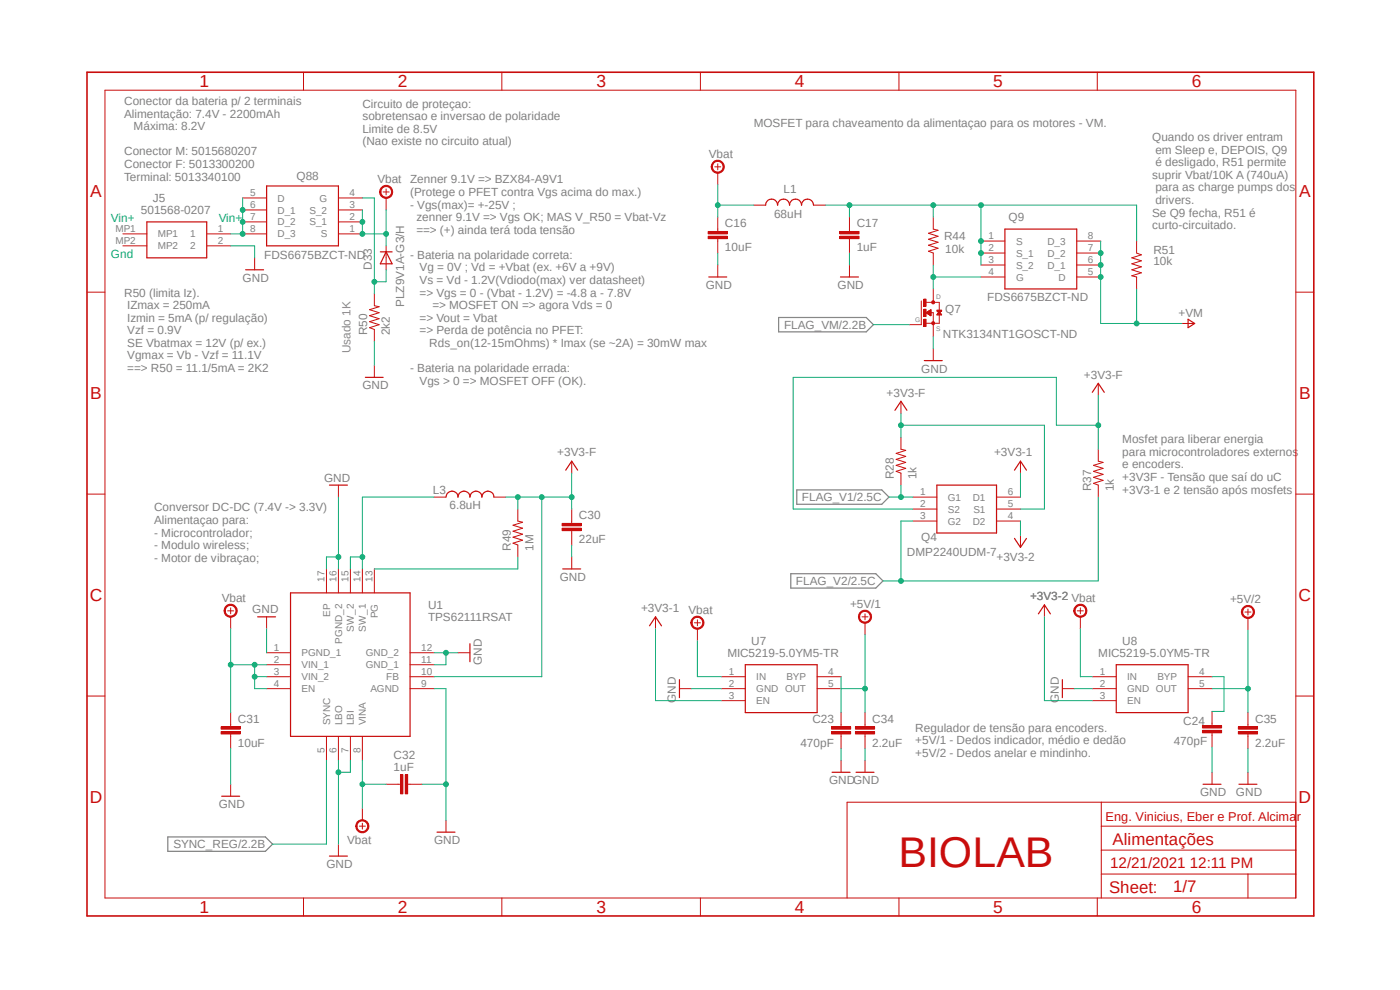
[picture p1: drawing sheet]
<svg xmlns="http://www.w3.org/2000/svg" width="297mm" height="210mm" viewBox="0 0 297 210" stroke-linecap="round" stroke-linejoin="round" font-family="sans-serif">
<path d="M17.9 15l261.2 179.9M279.1 15l-261.2 179.9" fill="none" stroke="#fff" stroke-width=".21"/>
<path d="M165.2 67.4h18.6l1.5 1.5-1.5 1.5h-18.6zM169 103.9h18.1l1.5 1.6-1.5 1.5h-18.1zM167.8 121.7h18l1.5 1.5-1.5 1.6h-18zM35.6 177.5h20.7l1.5 1.6-1.5 1.5h-20.7z" fill="none" stroke="#808080" stroke-width=".25"/>
<g fill="none" stroke="#c90d0c" stroke-width=".21">
<path d="M22.3 19.1h252.6v171.4h-252.6zM64.4 15.3v3.8M106.5 15.3v3.8M148.6 15.3v3.8M190.7 15.3v3.8M232.8 15.3v3.8M51.5 49.6h5.1M51.5 47.1h5.1M51.5 44.5h5.1M51.5 42h5.1M54 54.7v2.5M71.8 49.6h5.1"/>
<path d="M71.8 47.1h5.1M71.8 44.5h5.1M71.8 42h5.1M81.9 52.2v5M18.5 62h3.8M79.4 62.3v2.6l1 .2-2 .6 2 .6-2 .7 2 .6-2 .6 2 .7-2 .6 1 .4v2.5M79.4 77.5v2.6M274.9 62h3.8M18.5 104.8h3.8M121.3 110.5v.5M121.3 112.6v.5M274.9 104.8h3.8"/>
<path d="M18.5 147.7h3.8M274.9 147.7h3.8M233.6 170.2v20.3M233.6 175.3h41.3M274.9 170.2h-95.2v20.3M64.4 190.5v3.8M106.5 190.5v3.8M148.6 190.5v3.8M190.7 190.5v3.8M232.8 190.5v3.8M233.6 185.4h41.3M233.6 180.3h41.3"/>
<path d="M264.8 185.4v5.1"/>
</g>
<path d="M18.5 15.3h260.2v179h-260.2z" fill="none" stroke="#c90d0c" stroke-width=".34"/>
<path d="M56.6 39.5h15.2v12.7h-15.2zM52.1 57.2h3.8M80.7 53.4h2.5M81.9 53.4l1.3 2.6h-2.5zM77.5 80.1h3.8" fill="none" stroke="#c90d0c" stroke-width=".25"/>
<path d="M119.3 112.1h4v.5h-4z" fill-rule="evenodd" fill="#c90d0c"/>
<path d="M119.3 112.1h4v.5h-4z" fill="none" stroke="#c90d0c" stroke-width=".21"/>
<path d="M119.3 111h4v.5h-4z" fill-rule="evenodd" fill="#c90d0c"/>
<path d="M92.1 105.5h2.5M104.8 105.5h2.5M119.3 111h4v.5h-4zM121.3 108v2.5M121.3 113.1v2.5M48.9 153.7v.5M48.9 155.7v.5" fill="none" stroke="#c90d0c" stroke-width=".21"/>
<path d="M94.6 105.5a1.27 1.27 0 0 1 1.3-1.3 1.27 1.27 0 0 1 1.3 1.3 1.27 1.27 0 0 1 1.2-1.3 1.27 1.27 0 0 1 1.3 1.3 1.27 1.27 0 0 1 1.3-1.3 1.27 1.27 0 0 1 1.2 1.3 1.27 1.27 0 0 1 1.3-1.3 1.27 1.27 0 0 1 1.3 1.3" fill="none" stroke="#c90d0c" stroke-width=".25"/>
<path d="M46.9 155.2h4.1v.5h-4.1z" fill-rule="evenodd" fill="#c90d0c"/>
<path d="M46.9 155.2h4.1v.5h-4.1z" fill="none" stroke="#c90d0c" stroke-width=".21"/>
<path d="M46.9 154.2h4.1v.5h-4.1z" fill-rule="evenodd" fill="#c90d0c"/>
<path d="M109.9 108v2.5l1 .3-2.1 .6 2.1 .7-2.1 .6 2.1 .6-2.1 .7 2.1 .6-2.1 .6 1.1 .4v2.6M121.3 118.2v2.5M46.9 154.2h4.1v.5h-4.1zM48.9 151.2v2.5M48.9 156.2v2.5M48.9 166.4v2.5M84.5 166.4h.5M86.5 166.4h.5M94.6 174v2.5" fill="none" stroke="#c90d0c" stroke-width=".21"/>
<path d="M119.4 120.7h3.8M47 168.9h3.8M92.7 176.5h3.8" fill="none" stroke="#c90d0c" stroke-width=".25"/>
<path d="M86 164.3h.5v4.1h-.5z" fill-rule="evenodd" fill="#c90d0c"/>
<path d="M86 164.3h.5v4.1h-.5z" fill="none" stroke="#c90d0c" stroke-width=".21"/>
<path d="M85 164.3h.5v4.1h-.5z" fill-rule="evenodd" fill="#c90d0c"/>
<path d="M152.3 48.6v.5M152.3 50.6v.5M159.9 43.5h2.5M172.6 43.5h2.5M144.1 146.1h2.6M225.4 146.1h2.5M81.9 166.4h2.6M85 164.3h.5v4.1h-.5zM87 166.4h2.5" fill="none" stroke="#c90d0c" stroke-width=".21"/>
<path d="M162.4 43.5a1.27 1.27 0 0 1 1.3-1.3 1.27 1.27 0 0 1 1.3 1.3 1.27 1.27 0 0 1 1.2-1.3 1.27 1.27 0 0 1 1.3 1.3 1.27 1.27 0 0 1 1.3-1.3 1.27 1.27 0 0 1 1.3 1.3 1.27 1.27 0 0 1 1.2-1.3 1.27 1.27 0 0 1 1.3 1.3M144.1 144.2v3.8M225.4 144.2v3.8" fill="none" stroke="#c90d0c" stroke-width=".25"/>
<path d="M150.2 50.1h4.1v.5h-4.1z" fill-rule="evenodd" fill="#c90d0c"/>
<path d="M150.2 50.1h4.1v.5h-4.1z" fill="none" stroke="#c90d0c" stroke-width=".21"/>
<path d="M150.2 49.1h4.1v.5h-4.1z" fill-rule="evenodd" fill="#c90d0c"/>
<path d="M150.2 49.1h4.1v.5h-4.1zM152.3 46.1v2.5M152.3 51.1v2.6M180.2 48.6v.5M180.2 50.6v.5" fill="none" stroke="#c90d0c" stroke-width=".21"/>
<path d="M178.2 50.1h4v.5h-4z" fill-rule="evenodd" fill="#c90d0c"/>
<path d="M178.2 50.1h4v.5h-4z" fill="none" stroke="#c90d0c" stroke-width=".21"/>
<path d="M178.2 49.1h4v.5h-4z" fill-rule="evenodd" fill="#c90d0c"/>
<path d="M178.2 49.1h4v.5h-4zM180.2 46.1v2.5M180.2 51.1v2.6M198 46.1v2.5l1 .3-2 .6 2 .6-2 .7 2 .6-2 .6 2 .7-2 .6 1 .4v2.5M195.5 63.8v5.1M196.4 64.1h2.9v4.5h-2.9M197.5 66.3h.5v2.6M198 63.8v.3" fill="none" stroke="#c90d0c" stroke-width=".21"/>
<path d="M197.7 68.3h.5v.5l-.2 .1-.3-.1z" fill-rule="evenodd" fill="#c90d0c"/>
<path d="M197.7 68.3h.5v.5l-.2 .1-.3-.1z" fill="none" stroke="#c90d0c" stroke-width=".21"/>
<circle cx="198" cy="64.1" r=".34" fill="#c90d0c"/>
<circle cx="198" cy="64.1" r=".34" fill="none" stroke="#c90d0c" stroke-width=".21"/>
<path d="M196 63.5h.5v1.5h-.5z" fill-rule="evenodd" fill="#c90d0c"/>
<path d="M196 63.5h.5v1.5h-.5z" fill="none" stroke="#c90d0c" stroke-width=".21"/>
<path d="M196 65.6h.5v1.5h-.5z" fill-rule="evenodd" fill="#c90d0c"/>
<path d="M196 65.6h.5v1.5h-.5z" fill="none" stroke="#c90d0c" stroke-width=".21"/>
<path d="M196 67.7h.5v1.6h-.5z" fill-rule="evenodd" fill="#c90d0c"/>
<path d="M196 67.7h.5v1.6h-.5z" fill="none" stroke="#c90d0c" stroke-width=".21"/>
<path d="M198.8 65.8h1v.2h-1z" fill-rule="evenodd" fill="#c90d0c"/>
<g fill="none" stroke="#c90d0c" stroke-width=".21">
<path d="M152.3 56.2v2.6M180.2 56.2v2.6M241.1 51.1v2.6l1 .4-2 .6 2 .6-2 .7 2 .6-2 .6 2 .7-2 .6 1 .3v2.5M192.9 68.9h2.6M196.5 66.3l1-.6v1.3M196.5 66.3l1 .7M196.5 66.3h1M196.5 66.4h1M196.6 66.3h.9M196.6 66.5h.9M196.7 66.5h.8M196.7 66.2h.8"/>
<path d="M196.8 66.5h.7M196.8 66.6h.7M196.8 66.1h.7M196.9 66h.6M197 66.7h.5M197 66h.5M197.1 66.8h.4M197.2 66.8h.3M197.2 65.9h.3M197.3 65.8h.2M197.3 66.9h.2M197.4 65.8h.1"/>
<path d="M197.4 67h.1M198 61.3v2.5M198 68.9v2.5M198 74v2.5M198.8 65.8h1v.2h-1zM198.8 66.8h.9M198.8 66.6h.8M198.9 66.5h.7M199 66.5h.5M199 66.4h.5M199.1 66.3h.3M199.1 66.2h.2"/>
<path d="M199.2 66.1h.1M199.3 66l.5 .8h-1zM183.5 153.7v.5M183.5 155.7v.5"/>
</g>
<path d="M150.4 58.8h3.8M178.3 58.8h3.8M196.1 76.5h3.8" fill="none" stroke="#c90d0c" stroke-width=".25"/>
<path d="M181.5 155.2h4v.5h-4z" fill-rule="evenodd" fill="#c90d0c"/>
<path d="M181.5 155.2h4v.5h-4z" fill="none" stroke="#c90d0c" stroke-width=".21"/>
<path d="M181.5 154.2h4v.5h-4z" fill-rule="evenodd" fill="#c90d0c"/>
<path d="M181.5 154.2h4v.5h-4zM183.5 151.2v2.5M183.5 156.2v2.5M264.8 153.7v.5M264.8 155.7v.5" fill="none" stroke="#c90d0c" stroke-width=".21"/>
<path d="M262.7 155.2h4.1v.5h-4.1z" fill-rule="evenodd" fill="#c90d0c"/>
<path d="M262.7 155.2h4.1v.5h-4.1z" fill="none" stroke="#c90d0c" stroke-width=".21"/>
<path d="M262.7 154.2h4.1v.5h-4.1z" fill-rule="evenodd" fill="#c90d0c"/>
<path d="M81.3 40.7h1.2M81.9 40.1v1.3M262.7 154.2h4.1v.5h-4.1zM264.8 151.2v2.5M264.8 156.2v2.5M183.5 161.3v2.5M264.8 163.8v2.6" fill="none" stroke="#c90d0c" stroke-width=".21"/>
<path d="M181.6 163.8h3.8M262.8 166.4h3.9" fill="none" stroke="#c90d0c" stroke-width=".25"/>
<path d="M80.9 39.8a1.38 1.38 0 0 1 2.2 .1 1.38 1.38 0 0 1-.7 2.1 1.38 1.38 0 0 1-1.8-1.3h.2a1.15 1.15 0 0 1 1.7-.9 1.15 1.15 0 0 1 .2 1.9 1.15 1.15 0 0 1-1.8-.6l-.1-.4h-.2v-.4z" fill-rule="evenodd" fill="#c90d0c"/>
<path d="M80.9 39.8a1.38 1.38 0 0 1 2.2 .1 1.38 1.38 0 0 1-.7 2.1 1.38 1.38 0 0 1-1.8-1.3h.2a1.15 1.15 0 0 1 1.7-.9 1.15 1.15 0 0 1 .2 1.9 1.15 1.15 0 0 1-1.8-.6l-.1-.4h-.2v-.4zM81.9 42v2.5M48.3 129.6h1.3M48.9 128.9v1.3" fill="none" stroke="#c90d0c" stroke-width=".21"/>
<path d="M47.8 128.7a1.4 1.4 0 0 1 2.3 .1 1.4 1.4 0 0 1-.7 2.1 1.4 1.4 0 0 1-1.9-1.3h.3a1.15 1.15 0 0 1 1.7-1 1.15 1.15 0 0 1 .2 1.9 1.15 1.15 0 0 1-1.9-.5v-.4h-.3z" fill-rule="evenodd" fill="#c90d0c"/>
<path d="M151.6 35.4h1.3M152.3 34.8v1.2M121.3 97.8v2.6M47.8 128.7a1.4 1.4 0 0 1 2.3 .1 1.4 1.4 0 0 1-.7 2.1 1.4 1.4 0 0 1-1.9-1.3h.3a1.15 1.15 0 0 1 1.7-1 1.15 1.15 0 0 1 .2 1.9 1.15 1.15 0 0 1-1.9-.5v-.4h-.3zM48.9 130.9v2.5" fill="none" stroke="#c90d0c" stroke-width=".21"/>
<path d="M120 99.7l1.3-1.9 1.3 1.9" fill="none" stroke="#c90d0c" stroke-width=".25"/>
<path d="M151.2 34.5a1.39 1.39 0 0 1 2.2 .2 1.39 1.39 0 0 1-.8 2.1 1.39 1.39 0 0 1-1.7-1.4h.2a1.13 1.13 0 0 1 1.6-1.1 1.13 1.13 0 0 1 .4 1.8 1.13 1.13 0 0 1-1.9-.3l-.1-.4h-.2z" fill-rule="evenodd" fill="#c90d0c"/>
<path d="M151.2 34.5a1.39 1.39 0 0 1 2.2 .2 1.39 1.39 0 0 1-.8 2.1 1.39 1.39 0 0 1-1.7-1.4h.2a1.13 1.13 0 0 1 1.6-1.1 1.13 1.13 0 0 1 .4 1.8 1.13 1.13 0 0 1-1.9-.3l-.1-.4h-.2zM152.3 36.7v2.5M147.3 132.1h1.3M148 131.5v1.3" fill="none" stroke="#c90d0c" stroke-width=".21"/>
<path d="M146.9 131.2a1.39 1.39 0 0 1 2.2 .2 1.39 1.39 0 0 1-.8 2.1 1.39 1.39 0 0 1-1.7-1.4h.2a1.13 1.13 0 0 1 1.5-1.1 1.13 1.13 0 0 1 .5 1.9 1.13 1.13 0 0 1-1.9-.4l-.1-.4h-.2z" fill-rule="evenodd" fill="#c90d0c"/>
<path d="M146.9 131.2a1.39 1.39 0 0 1 2.2 .2 1.39 1.39 0 0 1-.8 2.1 1.39 1.39 0 0 1-1.7-1.4h.2a1.13 1.13 0 0 1 1.5-1.1 1.13 1.13 0 0 1 .5 1.9 1.13 1.13 0 0 1-1.9-.4l-.1-.4h-.2zM148 133.4v2.5M228.6 129.6h1.2M229.2 128.9v1.3" fill="none" stroke="#c90d0c" stroke-width=".21"/>
<path d="M228.1 128.7a1.39 1.39 0 0 1 2.3 .2 1.39 1.39 0 0 1-.8 2 1.39 1.39 0 0 1-1.8-1.3h.2a1.15 1.15 0 0 1 1.6-1.1 1.15 1.15 0 0 1 .4 1.8 1.15 1.15 0 0 1-1.9-.3l-.1-.4h-.2z" fill-rule="evenodd" fill="#c90d0c"/>
<path d="M228.1 128.7a1.39 1.39 0 0 1 2.3 .2 1.39 1.39 0 0 1-.8 2 1.39 1.39 0 0 1-1.8-1.3h.2a1.15 1.15 0 0 1 1.6-1.1 1.15 1.15 0 0 1 .4 1.8 1.15 1.15 0 0 1-1.9-.3l-.1-.4h-.2zM229.2 130.9v2.5M178.4 153.7v.5M178.4 155.7v.5" fill="none" stroke="#c90d0c" stroke-width=".21"/>
<path d="M176.4 155.2h4.1v.5h-4.1z" fill-rule="evenodd" fill="#c90d0c"/>
<path d="M176.4 155.2h4.1v.5h-4.1z" fill="none" stroke="#c90d0c" stroke-width=".21"/>
<path d="M176.4 154.2h4.1v.5h-4.1z" fill-rule="evenodd" fill="#c90d0c"/>
<path d="M176.4 154.2h4.1v.5h-4.1zM178.4 151.2v2.5M178.4 156.2v2.5M257.1 153.4v.5M257.1 155.4v.6" fill="none" stroke="#c90d0c" stroke-width=".21"/>
<path d="M255.1 154.9h4.1v.5h-4.1z" fill-rule="evenodd" fill="#c90d0c"/>
<path d="M255.1 154.9h4.1v.5h-4.1z" fill="none" stroke="#c90d0c" stroke-width=".21"/>
<path d="M255.1 153.9h4.1v.5h-4.1z" fill-rule="evenodd" fill="#c90d0c"/>
<path d="M191.1 92.8v2.5l1.1 .2-2.1 .7 2.1 .6-2.1 .7 2.1 .6-2.1 .6 2.1 .7-2.1 .6 1 .4v2.5M191.1 85.1v2.6M233 95.3v2.5l1 .3-2 .6 2 .7-2 .6 2 .6-2 .7 2 .6-2 .6 1 .4v2.6M233 81.3v2.6M182.9 130.9h1.2M183.5 130.2v1.3M255.1 153.9h4.1v.5h-4.1zM257.1 150.9v2.5M257.1 156v2.5M178.4 161.3v2.5M257.1 163.8v2.6" fill="none" stroke="#c90d0c" stroke-width=".21"/>
<path d="M189.9 87l1.2-1.9 1.3 1.9M231.7 83.2l1.3-1.9 1.3 1.9M176.5 163.8h3.8M255.2 166.4h3.8" fill="none" stroke="#c90d0c" stroke-width=".25"/>
<path d="M182.4 130a1.4 1.4 0 0 1 2.3 0 1.4 1.4 0 0 1-.7 2.2 1.4 1.4 0 0 1-1.9-1.3h.3a1.15 1.15 0 0 1 1.6-1 1.15 1.15 0 0 1 .2 1.9 1.15 1.15 0 0 1-1.8-.6v-.3h-.3z" fill-rule="evenodd" fill="#c90d0c"/>
<path d="M182.4 130a1.4 1.4 0 0 1 2.3 0 1.4 1.4 0 0 1-.7 2.2 1.4 1.4 0 0 1-1.9-1.3h.3a1.15 1.15 0 0 1 1.6-1 1.15 1.15 0 0 1 .2 1.9 1.15 1.15 0 0 1-1.8-.6v-.3h-.3zM183.5 132.1v2.6M264.1 129.8h1.3M264.8 129.2v1.3" fill="none" stroke="#c90d0c" stroke-width=".21"/>
<path d="M263.7 128.9a1.39 1.39 0 0 1 2.2 .2 1.39 1.39 0 0 1-.8 2.1 1.39 1.39 0 0 1-1.7-1.4h.2a1.13 1.13 0 0 1 1.5-1.1 1.13 1.13 0 0 1 .4 1.9 1.13 1.13 0 0 1-1.8-.4l-.1-.4h-.2z" fill-rule="evenodd" fill="#c90d0c"/>
<g fill="none" stroke="#c90d0c" stroke-width=".21">
<path d="M26.1 49.6h5.1M26.1 52.2h5.1M43.9 49.6h5M43.9 52.2h5M208.1 51.1h5.1M208.1 53.7h5.1M208.1 56.2h5.1M208.1 58.8h5.1M228.4 51.1h5.1M228.4 53.7h5.1M228.4 56.2h5.1M228.4 58.8h5.1"/>
<path d="M250.8 68.6h2.5M216.5 97.8v2.6M193.7 105.5h5.1M193.7 108h5.1M193.7 110.5h5.1M211.4 105.5h5.1M211.4 108h5.1M211.4 110.5h5.1M216.5 113.6v2.5M56.6 138.5h5M69.3 120.7v5.1M71.8 120.7v5.1"/>
<path d="M74.3 120.7v5.1M76.9 120.7v5.1M79.4 120.7v5.1M87 138.5h5.1M139.1 130.9v2.5M221.6 128.3v2.6M263.7 128.9a1.39 1.39 0 0 1 2.2 .2 1.39 1.39 0 0 1-.8 2.1 1.39 1.39 0 0 1-1.7-1.4h.2a1.13 1.13 0 0 1 1.5-1.1 1.13 1.13 0 0 1 .4 1.9 1.13 1.13 0 0 1-1.8-.4l-.1-.4h-.2zM264.8 131.1v2.5M56.6 143.6h5M56.6 146.1h5M56.6 141h5M69.3 156.2v5.1"/>
<path d="M71.8 156.2v5.1M74.3 156.2v5.1M76.9 156.2v5.1M87 143.6h5.1M87 146.1h5.1M87 141h5.1M153 143.6h5.1M153 146.1h5.1M153 148.6h5.1M173.4 143.6h5M173.4 146.1h5M71.8 179.1v2.5"/>
<path d="M76.2 175.3h1.3M76.9 174.6v1.3"/>
</g>
<path d="M31.2 47.1h12.7v7.6h-12.7zM213.2 48.6h15.2v12.7h-15.2zM252.1 67.7l1.3 .9-1.3 .9zM215.2 99.7l1.3-1.9 1.3 1.9M198.8 102.9h12.6v10.2h-12.6zM215.2 114.2l1.3 1.9 1.3-1.9M61.6 125.8h25.4v30.4h-25.4zM137.8 132.8l1.3-1.9 1.2 1.9M220.3 130.2l1.3-1.9 1.2 1.9M158.1 141h15.3v10.2h-15.3zM69.9 181.6h3.8" fill="none" stroke="#c90d0c" stroke-width=".25"/>
<path d="M75.8 174.4a1.41 1.41 0 0 1 2.2 0 1.41 1.41 0 0 1-.7 2.2 1.41 1.41 0 0 1-1.8-1.3h.2a1.15 1.15 0 0 1 1.7-1 1.15 1.15 0 0 1 .2 1.9 1.15 1.15 0 0 1-1.8-.6l-.1-.3h-.2z" fill-rule="evenodd" fill="#c90d0c"/>
<path d="M71.8 102.9v2.6M56.6 130.9v2.5M97.2 138.5h2.5M231.7 143.6h5.1M231.7 146.1h5.1M231.7 148.6h5.1M252.1 143.6h5M252.1 146.1h5M75.8 174.4a1.41 1.41 0 0 1 2.2 0 1.41 1.41 0 0 1-.7 2.2 1.41 1.41 0 0 1-1.8-1.3h.2a1.15 1.15 0 0 1 1.7-1 1.15 1.15 0 0 1 .2 1.9 1.15 1.15 0 0 1-1.8-.6l-.1-.3h-.2zM76.9 171.4v2.6" fill="none" stroke="#c90d0c" stroke-width=".21"/>
<path d="M69.9 102.9h3.8M54.7 130.9h3.8M99.7 136.6v3.8M236.8 141h15.3v10.2h-15.3z" fill="none" stroke="#c90d0c" stroke-width=".25"/>
<path d="M48.9 52.2h5.1v2.5M79.4 72.4v5.1M121.3 115.6v2.6M48.9 158.7v7.7M92.1 146.1h2.5v27.9M89.5 166.4h5.1" fill="none" stroke="#0dab76" stroke-width=".21"/>
<circle cx="94.6" cy="166.4" r=".51" fill="#0dab76"/>
<g fill="none" stroke="#0dab76" stroke-width=".21">
<path d="M152.3 53.7v2.5M180.2 53.7v2.5M198 71.4v2.6M146.7 146.1h6.3M178.4 158.7v2.6M183.5 158.7v2.6M227.9 146.1h3.8M257.1 158.5v5.3M264.8 158.7v5.1M71.8 161.3v17.8M74.3 161.3v2.5h-2.5"/>
<circle cx="94.6" cy="166.4" r=".51"/>
</g>
<circle cx="71.8" cy="163.8" r=".51" fill="#0dab76"/>
<g fill="none" stroke="#0dab76" stroke-width=".21">
<path d="M56.6 133.4v5.1M92.1 138.5h5.1M94.6 138.5v2.5h-2.5"/>
<circle cx="71.8" cy="163.8" r=".51"/>
</g>
<circle cx="94.6" cy="138.5" r=".51" fill="#0dab76"/>
<g fill="none" stroke="#0dab76" stroke-width=".21">
<path d="M71.8 105.5v15.2M71.8 118.2h-2.5v2.5"/>
<circle cx="94.6" cy="138.5" r=".51"/>
</g>
<circle cx="71.8" cy="118.2" r=".51" fill="#0dab76"/>
<g fill="none" stroke="#0dab76" stroke-width=".21">
<path d="M76.9 42h2.5v20.3M79.4 59.8h2.5"/>
<circle cx="71.8" cy="118.2" r=".51"/>
</g>
<circle cx="79.4" cy="59.8" r=".51" fill="#0dab76"/>
<g fill="none" stroke="#0dab76" stroke-width=".21">
<path d="M81.9 57.2v2.6M175.1 43.5h22.9v2.6M180.2 43.5v2.6"/>
<circle cx="79.4" cy="59.8" r=".51"/>
</g>
<circle cx="180.2" cy="43.5" r=".51" fill="#0dab76"/>
<g fill="none" stroke="#0dab76" stroke-width=".21">
<path d="M198 43.5h10.1v7.6"/>
<circle cx="180.2" cy="43.5" r=".51"/>
</g>
<circle cx="198" cy="43.5" r=".51" fill="#0dab76"/>
<g fill="none" stroke="#0dab76" stroke-width=".21">
<path d="M208.1 43.5h33"/>
<circle cx="198" cy="43.5" r=".51"/>
</g>
<circle cx="208.1" cy="43.5" r=".51" fill="#0dab76"/>
<g fill="none" stroke="#0dab76" stroke-width=".21">
<path d="M208.1 51.1v2.6M241.1 43.5v7.6"/>
<circle cx="208.1" cy="43.5" r=".51"/>
</g>
<circle cx="208.1" cy="51.1" r=".51" fill="#0dab76"/>
<g fill="none" stroke="#0dab76" stroke-width=".21">
<path d="M208.1 53.7v2.5"/>
<circle cx="208.1" cy="51.1" r=".51"/>
</g>
<circle cx="208.1" cy="53.7" r=".51" fill="#0dab76"/>
<g fill="none" stroke="#0dab76" stroke-width=".21">
<path d="M198 56.2v5.1M198 58.8h10.1"/>
<circle cx="208.1" cy="53.7" r=".51"/>
</g>
<circle cx="198" cy="58.8" r=".51" fill="#0dab76"/>
<g fill="none" stroke="#0dab76" stroke-width=".21">
<path d="M188.6 105.5h5.1M191.1 102.9v2.6"/>
<circle cx="198" cy="58.8" r=".51"/>
</g>
<circle cx="191.1" cy="105.5" r=".51" fill="#0dab76"/>
<g fill="none" stroke="#0dab76" stroke-width=".21">
<path d="M193.7 110.5h-2.6v12.7M233 105.5v17.7h-45.7"/>
<circle cx="191.1" cy="105.5" r=".51"/>
</g>
<circle cx="191.1" cy="123.2" r=".51" fill="#0dab76"/>
<g fill="none" stroke="#0dab76" stroke-width=".21">
<path d="M76.9 49.6h5M81.9 44.5v7.7"/>
<circle cx="191.1" cy="123.2" r=".51"/>
</g>
<circle cx="81.9" cy="49.6" r=".51" fill="#0dab76"/>
<g fill="none" stroke="#0dab76" stroke-width=".21">
<path d="M76.9 44.5v5.1"/>
<circle cx="81.9" cy="49.6" r=".51"/>
</g>
<circle cx="76.9" cy="47.1" r=".51" fill="#0dab76"/>
<circle cx="76.9" cy="47.1" r=".51" fill="none" stroke="#0dab76" stroke-width=".21"/>
<circle cx="76.9" cy="49.6" r=".51" fill="#0dab76"/>
<g fill="none" stroke="#0dab76" stroke-width=".21">
<path d="M48.9 133.4v17.8M54 141h2.6"/>
<circle cx="76.9" cy="49.6" r=".51"/>
</g>
<circle cx="48.9" cy="141" r=".51" fill="#0dab76"/>
<g fill="none" stroke="#0dab76" stroke-width=".21">
<path d="M48.9 141h5.1v2.6h2.6"/>
<circle cx="48.9" cy="141" r=".51"/>
</g>
<circle cx="54" cy="141" r=".51" fill="#0dab76"/>
<g fill="none" stroke="#0dab76" stroke-width=".21">
<path d="M54 143.6v2.5h2.6"/>
<circle cx="54" cy="141" r=".51"/>
</g>
<circle cx="54" cy="143.6" r=".51" fill="#0dab76"/>
<g fill="none" stroke="#0dab76" stroke-width=".21">
<path d="M152.3 39.2v6.9M152.3 43.5h7.6"/>
<circle cx="54" cy="143.6" r=".51"/>
</g>
<circle cx="152.3" cy="43.5" r=".51" fill="#0dab76"/>
<g fill="none" stroke="#0dab76" stroke-width=".21">
<path d="M148 135.9v7.7h5M229.2 133.4v10.2h2.5M76.9 166.4h5M76.9 161.3v10.1"/>
<circle cx="152.3" cy="43.5" r=".51"/>
</g>
<circle cx="76.9" cy="166.4" r=".51" fill="#0dab76"/>
<g fill="none" stroke="#0dab76" stroke-width=".21">
<path d="M107.3 105.5h14v2.5M109.9 105.5v2.5"/>
<circle cx="76.9" cy="166.4" r=".51"/>
</g>
<circle cx="109.9" cy="105.5" r=".51" fill="#0dab76"/>
<g fill="none" stroke="#0dab76" stroke-width=".21">
<path d="M121.3 100.4v5.1"/>
<circle cx="109.9" cy="105.5" r=".51"/>
</g>
<circle cx="121.3" cy="105.5" r=".51" fill="#0dab76"/>
<g fill="none" stroke="#0dab76" stroke-width=".21">
<path d="M114.9 105.5v38.1h-22.8"/>
<circle cx="121.3" cy="105.5" r=".51"/>
</g>
<circle cx="114.9" cy="105.5" r=".51" fill="#0dab76"/>
<g fill="none" stroke="#0dab76" stroke-width=".21">
<path d="M191.1 90.2h30.5v17.8h-5.1M191.1 87.7v5.1"/>
<circle cx="114.9" cy="105.5" r=".51"/>
</g>
<circle cx="191.1" cy="90.2" r=".51" fill="#0dab76"/>
<g fill="none" stroke="#0dab76" stroke-width=".21">
<path d="M233 90.2h-8.9v-10.1h-55.8v27.9h25.4M233 83.9v11.4"/>
<circle cx="191.1" cy="90.2" r=".51"/>
</g>
<circle cx="233" cy="90.2" r=".51" fill="#0dab76"/>
<g fill="none" stroke="#0dab76" stroke-width=".21">
<path d="M139.1 133.4v15.2h13.9M183.5 134.7v16.5M178.4 143.6v7.6M178.4 146.1h5.1"/>
<circle cx="233" cy="90.2" r=".51"/>
</g>
<circle cx="183.5" cy="146.1" r=".51" fill="#0dab76"/>
<g fill="none" stroke="#0dab76" stroke-width=".21">
<path d="M264.8 133.6v17.6M257.1 146.1h7.7"/>
<circle cx="183.5" cy="146.1" r=".51"/>
</g>
<circle cx="264.7" cy="146.1" r=".51" fill="#0dab76"/>
<g fill="none" stroke="#0dab76" stroke-width=".21">
<path d="M233.5 58.8v9.8h17.3M241.1 61.3v7.3"/>
<circle cx="264.7" cy="146.1" r=".51"/>
</g>
<circle cx="241.1" cy="68.6" r=".51" fill="#0dab76"/>
<g fill="none" stroke="#0dab76" stroke-width=".21">
<path d="M233.5 51.1v5.1"/>
<circle cx="241.1" cy="68.6" r=".51"/>
</g>
<circle cx="233.5" cy="53.7" r=".51" fill="#0dab76"/>
<g fill="none" stroke="#0dab76" stroke-width=".21">
<path d="M233.5 56.2v2.6"/>
<circle cx="233.5" cy="53.7" r=".51"/>
</g>
<circle cx="233.5" cy="56.2" r=".51" fill="#0dab76"/>
<circle cx="233.5" cy="56.2" r=".51" fill="none" stroke="#0dab76" stroke-width=".21"/>
<circle cx="233.5" cy="58.8" r=".51" fill="#0dab76"/>
<g fill="none" stroke="#0dab76" stroke-width=".21">
<path d="M51.5 42v2.5M216.5 100.4v5.1M216.5 110.5v3.1M221.6 130.9v17.7h10.1"/>
<circle cx="233.5" cy="58.8" r=".51"/>
</g>
<circle cx="51.5" cy="49.6" r=".51" fill="#0dab76"/>
<g fill="none" stroke="#0dab76" stroke-width=".21">
<path d="M51.5 44.5v5.1"/>
<circle cx="51.5" cy="49.6" r=".51"/>
</g>
<circle cx="51.5" cy="47.1" r=".51" fill="#0dab76"/>
<circle cx="51.5" cy="47.1" r=".51" fill="none" stroke="#0dab76" stroke-width=".21"/>
<circle cx="51.5" cy="44.5" r=".51" fill="#0dab76"/>
<g fill="none" stroke="#0dab76" stroke-width=".21">
<path d="M48.9 49.6h2.6M185.3 68.9h7.6M76.9 118.2h-2.6v2.5M92.1 105.5h-15.2v15.2M109.9 118.2v2.5h-30.5M69.3 161.3v17.8h-11.5"/>
<circle cx="51.5" cy="44.5" r=".51"/>
</g>
<circle cx="76.9" cy="118.2" r=".51" fill="#0dab76"/>
<g fill="none" stroke="#0dab76" stroke-width=".21">
<path d="M257.1 143.6h2.6v7.3h-2.6"/>
<circle cx="76.9" cy="118.2" r=".51"/>
</g>
<text font-size="9.1" fill="#c90d0c" x="190.6" y="183.9">BIOLAB</text>
<g font-size="3.7" fill="#c90d0c">
<text x="42.3" y="18.5">1</text>
<text x="84.4" y="18.5">2</text>
<text x="126.5" y="18.5">3</text>
<text x="168.6" y="18.5">4</text>
<text x="210.7" y="18.5">5</text>
<text x="252.9" y="18.5">6</text>
<text x="19.1" y="41.9">A</text>
<text x="275.6" y="41.9">A</text>
<text x="19.1" y="84.7">B</text>
<text x="275.6" y="84.7">B</text>
<text x="19" y="127.5">C</text>
<text x="275.5" y="127.5">C</text>
<text x="19" y="170.4">D</text>
<text x="275.5" y="170.4">D</text>
<text x="42.3" y="193.7">1</text>
<text x="84.4" y="193.7">2</text>
<text x="126.5" y="193.7">3</text>
<text x="168.6" y="193.7">4</text>
<text x="210.7" y="193.7">5</text>
<text x="252.9" y="193.7">6</text>
</g>
<g font-size="3.6" fill="#c90d0c">
<text x="236.1" y="179.3">Alimentações</text>
<text x="235.3" y="189.4">Sheet:</text>
<text x="248.9" y="189.2">1/7</text>
</g>
<text font-size="3.2" fill="#c90d0c" x="235.5" y="184.1">12/21/2021 12:11 PM</text>
<text font-size="2.7" fill="#c90d0c" x="234.5" y="174.2">Eng. Vinicius, Eber e Prof. Alcimar</text>
<g font-size="2.5" fill="#808080">
<text x="26.3" y="22.3">Conector da bateria p/ 2 terminais</text>
<text x="76.9" y="22.8">Circuito de proteçao:</text>
<text x="26.3" y="25">Alimentação: 7.4V - 2200mAh</text>
<text x="28.4" y="27.6">Máxima: 8.2V</text>
<text x="76.9" y="25.5">sobretensao e inversao de polaridade</text>
<text x="76.9" y="28.2">Limite de 8.5V</text>
<text x="159.9" y="26.9">MOSFET para chaveamento da alimentaçao para os motores - VM.</text>
<text x="244.4" y="29.9">Quando os driver entram</text>
<text x="26.3" y="33">Conector M: 5015680207</text>
<text x="26.3" y="35.6">Conector F: 5013300200</text>
<text x="76.9" y="30.8">(Nao existe no circuito atual)</text>
<text x="150.4" y="33.5">Vbat</text>
<text x="245.1" y="32.6">em Sleep e, DEPOIS, Q9</text>
<text x="245.1" y="35.3">é desligado, R51 permite</text>
<text x="26.3" y="38.3">Terminal: 5013340100</text>
<text x="62.9" y="38.2">Q88</text>
<text x="80.1" y="38.8">Vbat</text>
<text x="87" y="38.9">Zenner 9.1V =&gt; BZX84-A9V1</text>
<text x="87" y="41.6">(Protege o PFET contra Vgs acima do max.)</text>
<text x="166.2" y="41">L1</text>
<text x="244.4" y="37.9">suprir Vbat/10K A (740uA)</text>
<text x="245.1" y="40.6">para as charge pumps dos</text>
<text x="29.9" y="45.4">501568-0207</text>
<text x="32.4" y="42.9">J5</text>
<text x="87" y="44.2">- Vgs(max)= +-25V ;</text>
<text x="88.3" y="46.9">zenner 9.1V =&gt; Vgs OK; MAS V_R50 = Vbat-Vz</text>
<text x="164.2" y="46.3">68uH</text>
<text x="214" y="46.8">Q9</text>
<text x="244.4" y="45.9">Se Q9 fecha, R51 é</text>
<text x="245.1" y="43.3">drivers.</text>
<text x="88.3" y="49.6">==&gt; (+) ainda terá toda tensão</text>
<text x="153.8" y="53.3">10uF</text>
<text x="153.8" y="48.2">C16</text>
<text x="181.7" y="53.3">1uF</text>
<text x="181.7" y="48.2">C17</text>
<text x="200.3" y="50.9">R44</text>
<text x="200.5" y="53.7">10k</text>
<text x="244.4" y="48.6">curto-circuitado.</text>
<text x="244.7" y="53.9">R51</text>
<text x="51.5" y="59.8">GND</text>
<text x="56.1" y="54.9">FDS6675BZCT-ND</text>
<text x="78.9" y="57.2" transform="rotate(-90 78.9 57.2)">D33</text>
<text x="87" y="54.9">- Bateria na polaridade correta:</text>
<text x="89" y="57.6">Vg = 0V ; Vd = +Vbat (ex. +6V a +9V)</text>
<text x="244.7" y="56.2">10k</text>
<text x="26.3" y="62.9">R50 (limita Iz).</text>
<text x="27" y="65.6">IZmax = 250mA</text>
<text x="85.8" y="65.1" transform="rotate(-90 85.8 65.1)">PLZ9V1A-G3/H</text>
<text x="89" y="60.2">Vs = Vd - 1.2V(Vdiodo(max) ver datasheet)</text>
<text x="89" y="62.9">=&gt; Vgs = 0 - (Vbat - 1.2V) = -4.8 a - 7.8V</text>
<text x="91.7" y="65.6">=&gt; MOSFET ON =&gt; agora Vds = 0</text>
<text x="149.7" y="61.3">GND</text>
<text x="177.7" y="61.3">GND</text>
<text x="209.4" y="63.8">FDS6675BZCT-ND</text>
<text x="27" y="68.2">Izmin = 5mA (p/ regulação)</text>
<text x="27" y="70.9">Vzf = 0.9V</text>
<text x="77.9" y="71.2" transform="rotate(-90 77.9 71.2)">R50</text>
<text x="82.7" y="71.2" transform="rotate(-90 82.7 71.2)">2k2</text>
<text x="89" y="68.2">=&gt; Vout = Vbat</text>
<text x="89" y="70.9">=&gt; Perda de potência no PFET:</text>
<text x="166.3" y="69.8">FLAG_VM/2.2B</text>
<text x="200" y="71.7">NTK3134NT1GOSCT-ND</text>
<text x="200.5" y="66.4">Q7</text>
<text x="250" y="67.1">+VM</text>
<text x="27" y="73.6">SE Vbatmax = 12V (p/ ex.)</text>
<text x="27" y="76.2">Vgmax = Vb - Vzf = 11.1V</text>
<text x="91.1" y="73.6">Rds_on(12-15mOhms) * Imax (se ~2A) = 30mW max</text>
<text x="27" y="78.9">==&gt; R50 = 11.1/5mA = 2K2</text>
<text x="76.9" y="82.6">GND</text>
<text x="87" y="78.9">- Bateria na polaridade errada:</text>
<text x="89" y="81.6">Vgs &gt; 0 =&gt; MOSFET OFF (OK).</text>
<text x="195.5" y="79">GND</text>
<text x="230" y="80.3">+3V3-F</text>
<text x="188.1" y="84.1">+3V3-F</text>
<text x="238.1" y="94">Mosfet para liberar energia</text>
<text x="118.2" y="96.8">+3V3-F</text>
<text x="189.6" y="101.6" transform="rotate(-90 189.6 101.6)">R28</text>
<text x="194.4" y="101.6" transform="rotate(-90 194.4 101.6)">1k</text>
<text x="210.9" y="96.8">+3V3-1</text>
<text x="238.1" y="96.7">para microcontroladores externos</text>
<text x="238.1" y="99.4">e encoders.</text>
<text x="68.8" y="102.2">GND</text>
<text x="91.8" y="104.7">L3</text>
<text x="95.4" y="108">6.8uH</text>
<text x="170.1" y="106.3">FLAG_V1/2.5C</text>
<text x="231.5" y="104.2" transform="rotate(-90 231.5 104.2)">R37</text>
<text x="236.3" y="104.2" transform="rotate(-90 236.3 104.2)">1k</text>
<text x="238.1" y="102">+3V3F - Tensão que saí do uC</text>
<text x="238.1" y="104.7">+3V3-1 e 2 tensão após mosfets</text>
<text x="32.7" y="108.5">Conversor DC-DC (7.4V -&gt; 3.3V)</text>
<text x="32.7" y="111.2">Alimentaçao para:</text>
<text x="32.7" y="113.8">- Microcontrolador;</text>
<text x="122.8" y="110.2">C30</text>
<text x="32.7" y="116.5">- Modulo wireless;</text>
<text x="32.7" y="119.2">- Motor de vibraçao;</text>
<text x="108.4" y="116.9" transform="rotate(-90 108.4 116.9)">R49</text>
<text x="113.2" y="116.9" transform="rotate(-90 113.2 116.9)">1M</text>
<text x="122.8" y="115.2">22uF</text>
<text x="192.4" y="118">DMP2240UDM-7</text>
<text x="195.5" y="114.7">Q4</text>
<text x="211.4" y="118.9">+3V3-2</text>
<text x="118.7" y="123.2">GND</text>
<text x="168.9" y="124.1">FLAG_V2/2.5C</text>
<text x="47" y="127.7">Vbat</text>
<text x="53.5" y="130.1">GND</text>
<text x="90.8" y="131.7">TPS62111RSAT</text>
<text x="90.8" y="129.2">U1</text>
<text x="136" y="129.8">+3V3-1</text>
<text x="146.1" y="130.2">Vbat</text>
<text x="180.3" y="128.9">+5V/1</text>
<text x="218.5" y="127.3">+3V3-2 Vbat</text>
<text x="218.5" y="127.3">+3V3-2</text>
<text x="260.9" y="127.9">+5V/2</text>
<text x="159.4" y="136.8">U7</text>
<text x="238.1" y="136.8">U8</text>
<text x="102.2" y="141" transform="rotate(-90 102.2 141)">GND</text>
<text x="154.3" y="139.4">MIC5219-5.0YM5-TR</text>
<text x="233" y="139.4">MIC5219-5.0YM5-TR</text>
<text x="143.4" y="149.1" transform="rotate(-90 143.4 149.1)">GND</text>
<text x="224.6" y="149.1" transform="rotate(-90 224.6 149.1)">GND</text>
<text x="50.5" y="153.3">C31</text>
<text x="172.3" y="153.3">C23</text>
<text x="185" y="153.3">C34</text>
<text x="194.2" y="155.2">Regulador de tensão para encoders.</text>
<text x="251" y="153.8">C24</text>
<text x="266.3" y="153.3">C35</text>
<text x="50.5" y="158.4">10uF</text>
<text x="83.5" y="160.9">C32</text>
<text x="169.8" y="158.4">470pF</text>
<text x="185" y="158.4">2.2uF</text>
<text x="194.2" y="157.9">+5V/1 - Dedos indicador, médio e dedão</text>
<text x="194.2" y="160.5">+5V/2 - Dedos anelar e mindinho.</text>
<text x="249" y="158.1">470pF</text>
<text x="266.3" y="158.4">2.2uF</text>
<text x="83.5" y="163.5">1uF</text>
<text x="175.9" y="166.4">GNDGND</text>
<text x="46.4" y="171.5">GND</text>
<text x="254.6" y="168.9">GND</text>
<text x="262.2" y="168.9">GND</text>
<text x="36.8" y="180">SYNC_REG/2.2B</text>
<text x="73.7" y="178.9">Vbat</text>
<text x="92.1" y="179.1">GND</text>
<text x="69.3" y="184.2">GND</text>
</g>
<g font-size="2.5" fill="#0dab76">
<text x="23.5" y="47.1">Vin+</text>
<text x="46.4" y="47.1">Vin+</text>
<text x="23.5" y="54.7">Gnd</text>
</g>
<text font-size="2.5" fill="#8252c2" x="74.3" y="75" transform="rotate(-90 74.3 75)">Usado 1K</text>
<g font-size="2.1" fill="#808080">
<text x="53" y="41.6">5</text>
<text x="74.1" y="41.6">4</text>
<text x="53" y="46.7">7</text>
<text x="53" y="44.2">6</text>
<text x="58.9" y="47.8">D_2</text>
<text x="58.9" y="45.3">D_1</text>
<text x="58.9" y="42.8">D</text>
<text x="65.7" y="47.8">S_1</text>
<text x="65.7" y="45.3">S_2</text>
<text x="67.8" y="42.8">G</text>
<text x="74.1" y="46.7">2</text>
<text x="74.1" y="44.2">3</text>
<text x="24.5" y="49.2">MP1</text>
<text x="24.5" y="51.8">MP2</text>
<text x="33.5" y="50.4">MP1</text>
<text x="33.5" y="52.9">MP2</text>
<text x="40.3" y="50.4">1</text>
<text x="40.3" y="52.9">2</text>
<text x="46.2" y="49.2">1</text>
<text x="46.2" y="51.8">2</text>
<text x="53" y="49.2">8</text>
<text x="58.9" y="50.4">D_3</text>
<text x="68" y="50.4">S</text>
<text x="74.1" y="49.2">1</text>
<text x="209.7" y="50.8">1</text>
<text x="209.7" y="53.3">2</text>
<text x="215.6" y="51.9">S</text>
<text x="222.2" y="51.9">D_3</text>
<text x="230.8" y="50.8">8</text>
<text x="230.8" y="53.3">7</text>
<text x="209.7" y="55.8">3</text>
<text x="209.7" y="58.4">4</text>
<text x="215.6" y="54.4">S_1</text>
<text x="215.6" y="57">S_2</text>
<text x="215.6" y="59.5">G</text>
<text x="222.2" y="54.4">D_2</text>
<text x="222.2" y="57">D_1</text>
<text x="224.6" y="59.5">D</text>
<text x="230.8" y="55.8">6</text>
<text x="230.8" y="58.4">5</text>
<text x="195.2" y="105.1">1</text>
<text x="195.2" y="107.7">2</text>
<text x="201.1" y="106.2">G1</text>
<text x="206.4" y="106.2">D1</text>
<text x="213.8" y="105.1">6</text>
<text x="213.8" y="107.7">5</text>
<text x="195.2" y="110.2">3</text>
<text x="201.1" y="108.8">S2</text>
<text x="201.1" y="111.3">G2</text>
<text x="206.4" y="111.3">D2</text>
<text x="206.5" y="108.8">S1</text>
<text x="213.8" y="110.2">4</text>
<text x="68.9" y="123.4" transform="rotate(-90 68.9 123.4)">17</text>
<text x="71.4" y="123.4" transform="rotate(-90 71.4 123.4)">16</text>
<text x="74" y="123.4" transform="rotate(-90 74 123.4)">15</text>
<text x="76.5" y="123.4" transform="rotate(-90 76.5 123.4)">14</text>
<text x="79" y="123.4" transform="rotate(-90 79 123.4)">13</text>
<text x="70" y="130.9" transform="rotate(-90 70 130.9)">EP</text>
<text x="80.2" y="131.1" transform="rotate(-90 80.2 131.1)">PG</text>
<text x="72.6" y="136.6" transform="rotate(-90 72.6 136.6)">PGND_2</text>
<text x="75.1" y="134" transform="rotate(-90 75.1 134)">SW_2</text>
<text x="77.6" y="134" transform="rotate(-90 77.6 134)">SW_1</text>
<text x="58.1" y="138.1">1</text>
<text x="58.1" y="140.6">2</text>
<text x="58.1" y="143.2">3</text>
<text x="64" y="139.2">PGND_1</text>
<text x="64" y="141.8">VIN_1</text>
<text x="77.6" y="139.2">GND_2</text>
<text x="77.6" y="141.8">GND_1</text>
<text x="89.4" y="138.1">12</text>
<text x="89.4" y="140.6">11</text>
<text x="89.4" y="143.2">10</text>
<text x="154.6" y="143.2">1</text>
<text x="175.7" y="143.2">4</text>
<text x="233.3" y="143.2">1</text>
<text x="254.4" y="143.2">4</text>
<text x="58.1" y="145.7">4</text>
<text x="64" y="144.3">VIN_2</text>
<text x="64" y="146.9">EN</text>
<text x="78.6" y="146.9">AGND</text>
<text x="82" y="144.3">FB</text>
<text x="89.4" y="145.7">9</text>
<text x="154.6" y="145.7">2</text>
<text x="154.6" y="148.3">3</text>
<text x="160.4" y="144.3">IN</text>
<text x="160.4" y="146.9">GND OUT</text>
<text x="160.4" y="149.4">EN</text>
<text x="166.8" y="144.3">BYP</text>
<text x="175.7" y="145.7">5</text>
<text x="233.3" y="145.7">2</text>
<text x="233.3" y="148.3">3</text>
<text x="239.1" y="144.3">IN</text>
<text x="239.1" y="146.9">GND OUT</text>
<text x="239.1" y="149.4">EN</text>
<text x="245.5" y="144.3">BYP</text>
<text x="254.4" y="145.7">5</text>
<text x="70" y="153.9" transform="rotate(-90 70 153.9)">SYNC</text>
<text x="72.6" y="153.9" transform="rotate(-90 72.6 153.9)">LBO</text>
<text x="75.1" y="153.9" transform="rotate(-90 75.1 153.9)">LBI</text>
<text x="77.6" y="153.9" transform="rotate(-90 77.6 153.9)">VINA</text>
<text x="68.9" y="159.8" transform="rotate(-90 68.9 159.8)">5</text>
<text x="71.4" y="159.8" transform="rotate(-90 71.4 159.8)">6</text>
<text x="74" y="159.8" transform="rotate(-90 74 159.8)">7</text>
<text x="76.5" y="159.8" transform="rotate(-90 76.5 159.8)">8</text>
</g>
<g font-size="1.4" fill="#808080">
<text x="198.6" y="63.5">D</text>
<text x="194.2" y="68.3">G</text>
<text x="198.6" y="70.2">S</text>
</g>
</svg>
